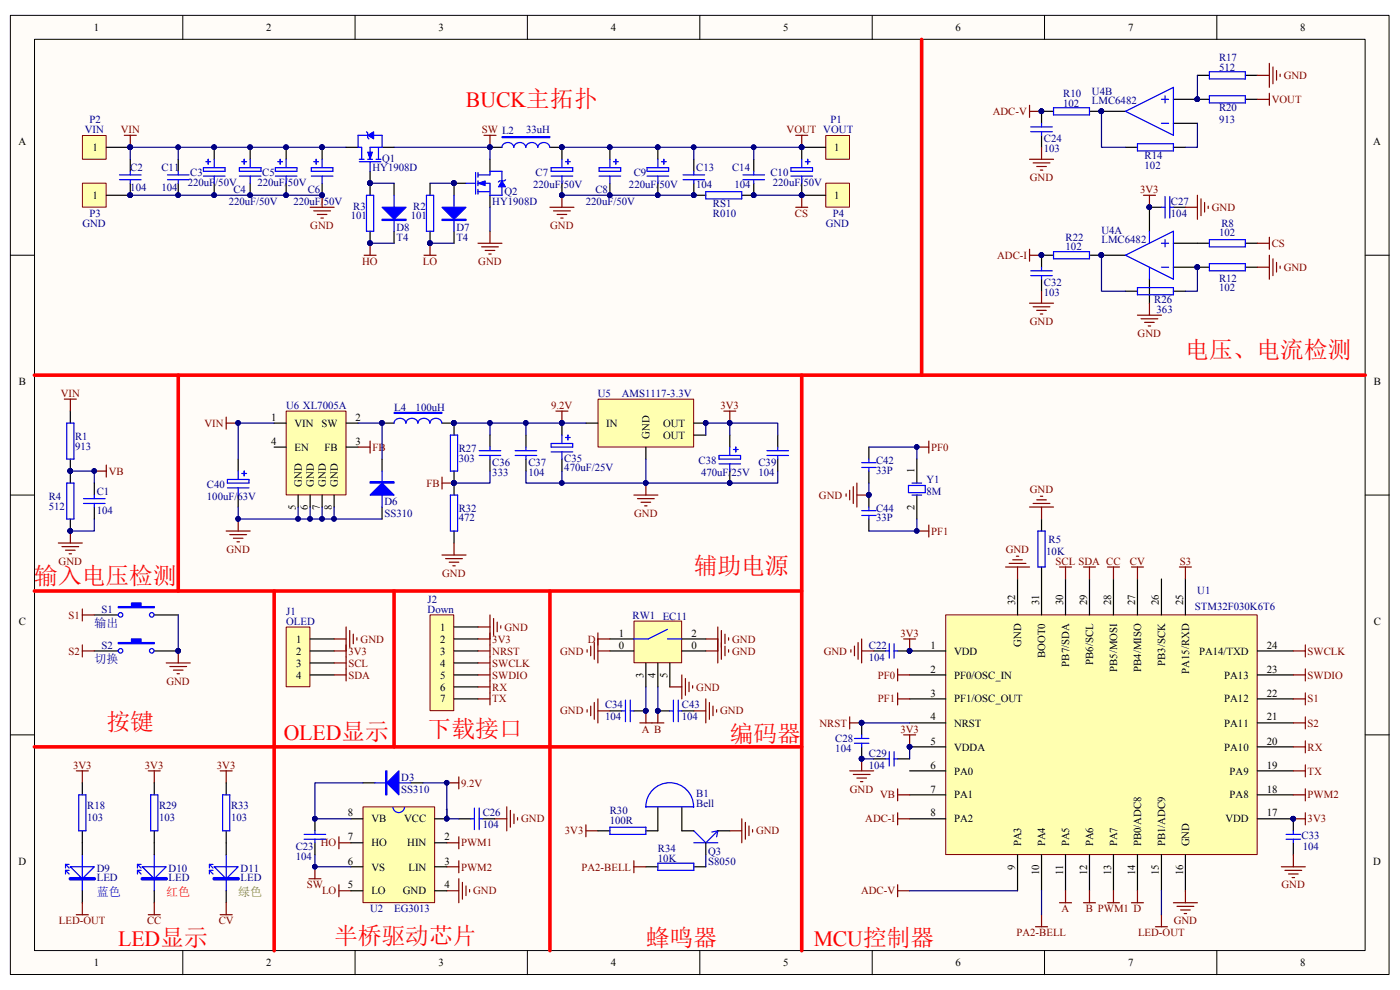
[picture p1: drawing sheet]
<svg xmlns="http://www.w3.org/2000/svg" width="297mm" height="210mm" viewBox="0 0 297 210" stroke-linecap="round" stroke-linejoin="round" font-family="sans-serif">
<path d="M2.2 3.3h292.5v203.4h-292.5z" fill="#fffcf8"/>
<path d="M2.2 3.3h292.5v203.4h-292.5z" fill="none" stroke="#000" stroke-width=".21"/>
<path d="M7.4 8.4h282.2v193.2h-282.2z" fill="#fffcf8"/>
<g fill="none" stroke="#000" stroke-width=".21">
<path d="M7.3 8.3h282.3v193.3h-282.3zM38.8 3.3v5.1M75.3 3.3v5.1M111.9 3.3v5.1M148.5 3.3v5.1M185 3.3v5.1M221.6 3.3v5.1M258.1 3.3v5.1M2.2 54.1h5.1M289.6 54.1h5.1M2.2 105h5.1M289.6 105h5.1"/>
<path d="M2.2 155.9h5.1M289.6 155.9h5.1M38.8 201.7v5.1M75.3 201.7v5.1M111.9 201.7v5.1M148.5 201.7v5.1M185 201.7v5.1M221.6 201.7v5.1M258.1 201.7v5.1"/>
</g>
<path d="M26.4 28.7h2.5M27.6 28.7v2.5" fill="none" stroke="#800000" stroke-width=".25"/>
<circle cx="27.6" cy="31.2" r=".49" fill="#000080" stroke="#000080" stroke-width=".21"/>
<path d="M175.2 38.9h5v5h-5z" fill="#ffffb0"/>
<path d="M175.2 38.9h5v5h-5z" fill="none" stroke="#800000" stroke-width=".21"/>
<path d="M170.1 41.4h5.1" fill="none" stroke="#000" stroke-width=".25"/>
<g fill="#000080" stroke="#000080" stroke-width=".21">
<circle cx="170.1" cy="41.4" r=".48"/>
<circle cx="94.8" cy="166" r=".48"/>
</g>
<path d="M94.8 166.1h2.5M97.3 164.8v2.5M94.8 189h2.5M97.3 186.4v5.1M98.1 187.2v3.5M98.9 187.9v2.1M99.6 188.7v.5" fill="none" stroke="#800000" stroke-width=".25"/>
<path d="M175.2 28.8h5v5h-5z" fill="#ffffb0"/>
<path d="M175.2 28.7h5v5.1h-5z" fill="none" stroke="#800000" stroke-width=".21"/>
<path d="M73.4 31.2h2.6M78.5 36.3v2.6M81.1 31.2h2.5M170.1 31.2h5.1" fill="none" stroke="#000" stroke-width=".25"/>
<g fill="#000080" stroke="#000080" stroke-width=".21">
<circle cx="170.1" cy="31.2" r=".48"/>
<circle cx="103.9" cy="31.2" r=".48"/>
<circle cx="78.5" cy="51.6" r=".48"/>
<circle cx="91.2" cy="51.6" r=".48"/>
<circle cx="78.5" cy="38.8" r=".49"/>
</g>
<g fill="none" stroke="#800000" stroke-width=".25">
<path d="M102.7 28.7h2.5M103.9 28.7v2.5M77.2 54.1h2.6M78.5 51.6v2.5M90 54.1h2.5M91.2 51.6v2.5M101.4 51.6h5.1M102.2 52.4h3.5M102.9 53.1h2.1M103.7 53.9h.5M103.9 49.1v2.5M71.9 177.5v2.5"/>
<path d="M71.9 178.8h2.5M105 173.7h2.5M107.5 171.1v5.1M108.3 171.9v3.6M109 172.7v2M109.8 173.4v.5M71.9 187.7v2.5M71.9 189h2.5"/>
</g>
<path d="M76.2 34.3h4.6M76.2 33.8h1M76.7 31.2v2.6M78 33.8h1M78.5 34.3v2M79.8 33.8h1M80.3 31.2v2.6M81.1 31.2h-2.6v2.6" fill="none" stroke="#00f" stroke-width=".25"/>
<path d="M78 32.3h1l-.5 1.5z" fill="#00f"/>
<path d="M78 32.3h1l-.5 1.5z" fill="none" stroke="#00f" stroke-width=".21"/>
<path d="M78 28.7h-2v2.5h.7M79.3 28.7h1.8v2.5" fill="none" stroke="#00f" stroke-width=".25"/>
<path d="M78 28.7l1.3-.8v1.6z" fill="#00f"/>
<path d="M78 28.7l1.3-.8v1.6z" fill="none" stroke="#00f" stroke-width=".21"/>
<path d="M77.7 27.9l.3 .3v1l.3 .3M98.9 38.9h2M100.9 36.6v4.6M101.4 37.1h2.5M101.4 38.9h2.5v2.5M101.4 36.6v1M101.4 38.4v1M101.4 40.7h2.5M101.4 40.2v1" fill="none" stroke="#00f" stroke-width=".25"/>
<g fill="#000080" stroke="#000080" stroke-width=".21">
<circle cx="78.5" cy="38.8" r=".49"/>
<circle cx="96.3" cy="38.8" r=".5"/>
</g>
<path d="M96.3 38.9h2.6M103.9 33.8v2.5M103.9 41.4v2.6" fill="none" stroke="#000" stroke-width=".25"/>
<path d="M101.4 38.9l1.5-.5v1z" fill="#00f"/>
<path d="M101.4 38.9l1.5-.5v1z" fill="none" stroke="#00f" stroke-width=".21"/>
<path d="M103.9 37.1v-.8h2.6v2.1M106.5 39.6v1.8h-2.6" fill="none" stroke="#00f" stroke-width=".25"/>
<path d="M106.5 38.4l.8 1.2h-1.6z" fill="#00f"/>
<path d="M106.5 38.4l.8 1.2h-1.6zM106.5 29h10.2v.2h-10.2z" fill="none" stroke="#00f" stroke-width=".21"/>
<g fill="none" stroke="#00f" stroke-width=".25">
<path d="M106.5 29.1h10.2M107.3 38.1l-.3 .3h-1l-.3 .2M109 31.2a1.27 1.27 0 0 0-1.3-1 1.27 1.27 0 0 0-1.2 1M111.5 31.2a1.27 1.27 0 0 0-1.2-1 1.27 1.27 0 0 0-1.3 1M114.1 31.2a1.27 1.27 0 0 0-1.3-1 1.27 1.27 0 0 0-1.2 1M116.6 31.2a1.27 1.27 0 0 0-1.2-1 1.27 1.27 0 0 0-1.3 1M116.9 35.6h4.6v.7h-4.6zM116.9 37.4h4.6M119.2 33.8v1.8M119.2 37.4v1.5M120 34.3h1M120.5 33.8v1"/>
<path d="M127.1 37.4h4.6M127.1 35.6h4.6v.7h-4.6zM129.4 33.8v1.8M129.4 37.4v1.5M130.1 34.3h1.1M130.7 33.8v1M137.3 37.4h4.5M137.3 35.6h4.5v.7h-4.5zM139.6 33.8v1.8M139.6 37.4v1.5M140.3 34.3h1M140.8 33.8v1"/>
<path d="M167.8 37.4h4.6M167.8 35.6h4.6v.7h-4.6zM170.1 33.8v1.8M170.1 37.4v1.5M170.8 34.3h1.1M171.4 33.8v1M77.7 41.4h1.6v7.7h-1.6zM90.5 41.4h1.5v7.7h-1.5z"/>
</g>
<g fill="#000080" stroke="#000080" stroke-width=".21">
<circle cx="96.3" cy="38.8" r=".5"/>
<circle cx="91.2" cy="51.6" r=".48"/>
<circle cx="78.5" cy="38.8" r=".49"/>
<circle cx="78.5" cy="51.6" r=".48"/>
<circle cx="119.2" cy="31.2" r=".48"/>
<circle cx="119.2" cy="41.4" r=".48"/>
<circle cx="103.9" cy="31.2" r=".48"/>
<circle cx="129.4" cy="31.2" r=".48"/>
<circle cx="129.4" cy="41.4" r=".48"/>
<circle cx="139.5" cy="31.2" r=".48"/>
<circle cx="139.5" cy="41.4" r=".48"/>
<circle cx="170.1" cy="31.2" r=".48"/>
<circle cx="170.1" cy="41.4" r=".48"/>
</g>
<g fill="none" stroke="#000" stroke-width=".25">
<path d="M78.5 38.9v2.5M91.2 38.9v2.5M103.9 31.2h2.6M116.7 31.2h2.5v2.6M119.2 38.9v2.5M129.4 31.2v2.6M129.4 38.9v2.5M139.6 31.2v2.6M139.6 38.9v2.5M170.1 31.2v2.6M170.1 38.9v2.5M78.5 49.1v2.5"/>
<path d="M91.2 49.1v2.5"/>
</g>
<path d="M116.7 44h5.1M117.4 44.7h3.6M118.2 45.5h2M119 46.3h.5M119.2 41.4v2.6" fill="none" stroke="#800000" stroke-width=".25"/>
<path d="M17.5 38.9h5v5h-5z" fill="#ffffb0"/>
<path d="M17.5 38.9h5v5h-5z" fill="none" stroke="#800000" stroke-width=".21"/>
<path d="M22.6 41.4h5" fill="none" stroke="#000" stroke-width=".25"/>
<circle cx="27.6" cy="41.4" r=".49" fill="#000080" stroke="#000080" stroke-width=".21"/>
<path d="M17.5 28.8h5v5h-5z" fill="#ffffb0"/>
<path d="M17.5 28.7h5v5.1h-5z" fill="none" stroke="#800000" stroke-width=".21"/>
<g fill="none" stroke="#000" stroke-width=".25">
<path d="M22.6 31.2h5M37.8 33.8v2.5M37.8 38.9v2.5M45.4 31.2v2.6M45.4 38.9v2.5M53.1 31.2v2.6M53.1 38.9v2.5M60.7 31.2v2.6M60.7 38.9v2.5M68.3 31.2v2.6M68.3 38.9v2.5M147.2 33.8v2.5"/>
<path d="M147.2 38.9v2.5M159.9 33.8v2.5M159.9 38.9v2.5M66.8 173.7v2.5M66.8 178.8v2.5M97.3 173.7h2.6M102.4 173.7h2.6"/>
</g>
<g fill="#000080" stroke="#000080" stroke-width=".21">
<circle cx="27.6" cy="31.2" r=".49"/>
<circle cx="68.3" cy="31.2" r=".48"/>
<circle cx="68.3" cy="41.4" r=".48"/>
<circle cx="60.7" cy="31.2" r=".48"/>
<circle cx="60.7" cy="41.4" r=".48"/>
<circle cx="53" cy="31.2" r=".48"/>
<circle cx="53" cy="41.4" r=".48"/>
<circle cx="45.4" cy="31.2" r=".48"/>
<circle cx="45.4" cy="41.4" r=".48"/>
<circle cx="147.2" cy="41.4" r=".48"/>
<circle cx="159.9" cy="41.4" r=".48"/>
<circle cx="37.8" cy="41.4" r=".48"/>
<circle cx="66.8" cy="173.7" r=".48"/>
<circle cx="66.8" cy="183.8" r=".48"/>
</g>
<g fill="none" stroke="#00f" stroke-width=".25">
<path d="M35.5 37.1h4.6M35.5 38.1h4.6M37.8 36.3v.8M37.8 38.1v.8M43.2 37.4h4.5M43.2 35.6h4.5v.7h-4.5zM43.7 34.3h1M44.2 33.8v1M45.4 33.8v1.8M45.4 37.4v1.5M50.8 37.4h4.6M50.8 35.6h4.6v.7h-4.6z"/>
<path d="M51.3 34.3h1M51.8 33.8v1M53.1 33.8v1.8M53.1 37.4v1.5M58.4 37.4h4.6M58.4 35.6h4.6v.7h-4.6zM58.9 34.3h1M59.4 33.8v1M60.7 33.8v1.8M60.7 37.4v1.5M66 35.6h4.6v.7h-4.6zM66 37.4h4.6"/>
<path d="M66.6 34.3h1M67.1 33.8v1M68.3 33.8v1.8M68.3 37.4v1.5M144.9 37.1h4.6M144.9 38.1h4.6M147.2 36.3v.8M147.2 38.1v.8M157.6 37.1h4.6M157.6 38.1h4.6M159.9 36.3v.8M159.9 38.1v.8"/>
<path d="M64.5 177h4.6M64.5 178h4.6M66.8 176.2v.8M66.8 178v.8M99.9 173.7h.7M100.6 171.4v4.6M101.7 173.7h.7M101.7 171.4v4.6"/>
</g>
<path d="M65.8 44h5.1M66.6 44.7h3.5M67.3 45.5h2.1M68.1 46.3h.5M68.3 41.4v2.6M65.5 186.4h2.6M66.8 183.9v2.5" fill="none" stroke="#800000" stroke-width=".25"/>
<path d="M60.7 87.2h12.7v17.8h-12.7z" fill="#ffffb0"/>
<path d="M60.7 87.2h12.7v17.8h-12.7z" fill="none" stroke="#800000" stroke-width=".21"/>
<path d="M58.2 89.8h2.5M58.2 94.8h2.5M73.4 89.8h2.6M73.4 94.8h2.6M81.1 97.4v2.5M63.2 105v2.6M65.8 105v2.6M68.3 105v2.6M70.9 105v2.6M81.1 107.6v2.5" fill="none" stroke="#000" stroke-width=".25"/>
<path d="M81.1 99.9v7.7M78.5 102.2h5.1v.3h-5.1zM78.5 102.3h5.1" fill="none" stroke="#00f" stroke-width=".25"/>
<path d="M81.1 102.5l2.5 2.5h-5.1z" fill="#00f"/>
<g fill="none" stroke="#00f" stroke-width=".25">
<path d="M50.5 99.9v1.8M51.8 99.9v1M86.1 89.7a1.27 1.27 0 0 0-1.3-1 1.27 1.27 0 0 0-1.2 1.1M88.6 89.7a1.27 1.27 0 0 0-1.2-1 1.27 1.27 0 0 0-1.3 1.1M91.2 89.7a1.27 1.27 0 0 0-1.3-1 1.27 1.27 0 0 0-1.2 1.1M93.7 89.7a1.27 1.27 0 0 0-1.2-1 1.27 1.27 0 0 0-1.3 1.1M95.6 92.3h1.5v7.6h-1.5zM101.7 96.6h4.5M101.7 95.6h4.5M103.9 94.8v.8M103.9 96.6v.8M109.3 96.6h4.6"/>
<path d="M109.3 95.6h4.6M111.6 94.8v.8M111.6 96.6v.8M116.9 94.1h4.6v.7h-4.6zM116.9 95.9h4.6M119.2 92.3v1.8M119.2 95.9v1.5M120 92.8h1M120.5 92.3v1M48.2 101.7h4.6v.8h-4.6zM48.2 103.5h4.6M50.5 103.5v1.5"/>
<path d="M51.3 100.4h1M81.1 102.5l2.5 2.5h-5.1zM95.6 105h1.5v7.6h-1.5z"/>
</g>
<path d="M50.5 97.4v2.5M81.1 89.8h2.5M93.8 89.8h2.5v2.5M96.3 99.9v5.1M103.9 92.3v2.5M103.9 97.4v2.5M111.6 92.3v2.5M111.6 97.4v2.5M119.2 89.8v2.5M119.2 97.4v2.5M50.5 105v2.6M96.3 112.6v2.6" fill="none" stroke="#000" stroke-width=".25"/>
<g fill="#000080" stroke="#000080" stroke-width=".21">
<circle cx="81" cy="89.7" r=".49"/>
<circle cx="96.3" cy="89.7" r=".5"/>
<circle cx="119.2" cy="89.7" r=".49"/>
<circle cx="50.5" cy="110.1" r=".49"/>
<circle cx="96.3" cy="102.4" r=".49"/>
<circle cx="137" cy="102.4" r=".48"/>
</g>
<path d="M83.6 87.6h10.2" fill="none" stroke="#00f" stroke-width=".26"/>
<path d="M83.6 87.5h10.2v.2h-10.2z" fill="none" stroke="#00f" stroke-width=".21"/>
<g fill="none" stroke="#800000" stroke-width=".25">
<path d="M76 94.8h2.5M78.5 93.6v2.5M48 112.6h5.1M48.7 113.4h3.6M49.5 114.2h2M50.3 114.9h.5M50.5 110.1v2.5M93.8 117.7h5.1M93.8 101.2v2.5M93.8 102.5h2.5M94.5 118.5h3.6M95.3 119.3h2"/>
<path d="M96.3 115.2v2.5M134.5 105h5.1M135.2 105.8h3.6M136 106.5h2M136.8 107.3h.5M137 102.5v2.5M96.1 120h.5"/>
</g>
<path d="M126.9 84.7h20.3v10.1h-20.3z" fill="#ffffb0"/>
<path d="M126.9 84.7h20.3v10.1h-20.3z" fill="none" stroke="#800000" stroke-width=".21"/>
<g fill="none" stroke="#000" stroke-width=".25">
<path d="M254 16h2.6M264.2 16h2.5M27.6 33.8v2.5M27.6 38.9v2.5M221 28.7v2.5M223.5 23.6h-2.5v2.6M231.1 23.6h7.7M238.8 31.2h2.5M248.9 26.2h5.1M248.9 21.1h7.7M248.9 31.2h2.6M264.2 21.1h2.5"/>
<path d="M147.2 41.4h2.5M157.4 41.4h2.5M221 59.2v2.6M223.5 54.1h-2.5v2.6M231.1 54.1h7.7M243.8 59.2v5.1M246.4 44h-2.6v5.1M248.9 51.6h7.7M248.9 56.7h7.7M248.9 44h2.6M264.2 51.6h2.5M264.2 56.7h2.5"/>
<path d="M238.8 61.8h2.5M248.9 61.8h2.6M124.3 89.8h2.5M137 94.8v2.6M147.2 89.8h2.5M147.2 92.3h2.5M154.8 92.3v2.5M154.8 99.9v2.6M165 92.3v2.5M165 97.4v2.5"/>
</g>
<g fill="#000080" stroke="#000080" stroke-width=".21">
<circle cx="149.7" cy="89.7" r=".49"/>
<circle cx="154.8" cy="102.4" r=".48"/>
<circle cx="154.8" cy="89.7" r=".49"/>
<circle cx="27.6" cy="41.4" r=".49"/>
<circle cx="159.9" cy="41.4" r=".48"/>
<circle cx="147.2" cy="41.4" r=".48"/>
<circle cx="170.1" cy="41.4" r=".48"/>
<circle cx="254" cy="21" r=".48"/>
<circle cx="233.6" cy="23.6" r=".49"/>
<circle cx="254" cy="56.7" r=".48"/>
<circle cx="220.9" cy="23.6" r=".48"/>
<circle cx="220.9" cy="54.1" r=".49"/>
<circle cx="233.6" cy="54.1" r=".5"/>
<circle cx="243.8" cy="43.9" r=".48"/>
</g>
<g fill="none" stroke="#00f" stroke-width=".25">
<path d="M256.6 15.2h7.6v1.6h-7.6zM25.3 37.1h4.6M25.3 38.1h4.6M27.6 36.3v.8M27.6 38.1v.8M218.7 27.9h4.5M218.7 26.9h4.5M221 26.2v.7M221 27.9v.8M223.5 22.9h7.6v1.5h-7.6zM238.8 23.6l10.1-5.1v10.2zM241.3 30.5h7.6v1.5h-7.6z"/>
<path d="M246.4 26.2h1.5M246.4 21.1h1.5M247.2 20.3v1.5M256.6 20.3h7.6v1.5h-7.6zM149.7 40.7h7.7v1.5h-7.7zM218.7 57.4h4.5M218.7 58.5h4.5M221 56.7v.7M221 58.5v.7M223.5 53.4h7.6v1.5h-7.6zM238.8 54.1l10.1-5v10.1zM243.8 49.1v2.5"/>
<path d="M243.8 56.7v2.5M246.4 56.7h1.5M246.4 51.6h1.5M246.4 44h.8M247.2 41.7v4.6M247.2 50.8v1.6M248.2 44h.7M248.2 41.7v4.6M256.6 50.8h7.6v1.6h-7.6zM256.6 55.9h7.6v1.5h-7.6zM241.3 61h7.6v1.5h-7.6zM152.5 96.6h4.6v.8h-4.6z"/>
<path d="M152.5 98.4h4.6M154.8 94.8v1.8M154.8 98.4v1.5M155.6 95.3h1M156.1 94.8v1.1M162.7 96.6h4.6M162.7 95.6h4.6M165 94.8v.8M165 96.6v.8"/>
</g>
<g fill="none" stroke="#800000" stroke-width=".25">
<path d="M269.3 19.8v2.5M218.4 33.8h5.1M218.4 22.3v2.6M218.4 23.6h2.6M219.2 34.6h3.5M219.9 35.3h2.1M220.7 36.1h.5M221 31.2v2.6M266.7 21.1h2.6M168.8 44h2.6M170.1 41.4v2.6M218.4 52.9v2.5"/>
<path d="M218.4 54.1h2.6M242.6 41.4h2.5M243.8 41.4v2.6M251.5 44h2.5M254 41.4v5.1M254.8 42.2v3.5M255.5 42.9v2.1M256.3 43.7v.5M266.7 56.7h2.6M266.7 51.6h2.6M269.3 50.3v2.6M269.3 54.1v5.1"/>
<path d="M270 54.9v3.6M270.8 55.7v2M271.6 56.4v.5M218.4 64.3h5.1M219.2 65.1h3.5M219.9 65.8h2.1M220.7 66.6h.5M221 61.8v2.5M241.3 66.9h5.1M242.1 67.6h3.5M242.8 68.4h2.1M243.6 69.1h.5"/>
<path d="M243.8 64.3v2.6M153.5 87.2h2.6M154.8 87.2v2.6M219.7 196.6h2.5M221 194v2.6"/>
</g>
<path d="M200.7 130.5h66v50.8h-66z" fill="#ffffb0"/>
<path d="M200.6 130.4h66.1v50.9h-66.1z" fill="none" stroke="#800000" stroke-width=".21"/>
<g fill="none" stroke="#000" stroke-width=".25">
<path d="M184.3 94.8v2.6M184.3 99.9v2.6M194.5 97.4v5.1M184.3 105v2.6M184.3 110.1v2.5M194.5 105v5.1M221 110.1v2.5M20 130.4h5.1M32.7 130.4h5.1M185.3 138.1h2.6M190.4 138.1h10.2M215.9 122.8v7.6"/>
<path d="M221 120.3v10.1M226 122.8v7.6M231.1 122.8v7.6M236.2 122.8v7.6M241.3 122.8v7.6M246.4 122.8v7.6M251.5 122.8v7.6M266.7 138.1h7.7M182.8 153.3v2.6M182.8 158.4v2.6M193 143.2h7.6M193 148.3h7.6"/>
<path d="M193 153.3h7.6M193 158.4h7.6M266.7 143.2h7.7M266.7 148.3h7.7M266.7 153.3h7.7M266.7 158.4h7.7M126.8 176.2h2.6M139.6 171.1v5.1h-2.6M144.6 171.1v5.1h2.6M149.7 178.8v2.5M152.3 176.2h2.5M185.3 161h2.6"/>
<path d="M190.4 161h2.6M193 163.5h7.6M193 168.6h7.6M193 173.7h7.6M266.7 163.5h7.7M266.7 168.6h7.7M266.7 173.7h7.7v2.5M274.4 178.8v2.5M137 183.9h2.6M147.2 183.9h2.5M215.9 181.3v7.7M221 181.3v7.7"/>
<path d="M226 181.3v7.7M231.1 181.3v7.7M236.2 181.3v7.7M241.3 181.3v7.7M246.4 181.3v7.7M251.5 181.3v7.7"/>
</g>
<g fill="#000080" stroke="#000080" stroke-width=".21">
<circle cx="192.9" cy="138.1" r=".48"/>
<circle cx="192.9" cy="158.4" r=".48"/>
<circle cx="274.3" cy="173.7" r=".48"/>
<circle cx="182.8" cy="153.3" r=".49"/>
<circle cx="182.8" cy="160.9" r=".49"/>
<circle cx="184.3" cy="105" r=".49"/>
<circle cx="194.5" cy="94.8" r=".48"/>
<circle cx="194.5" cy="112.6" r=".48"/>
</g>
<g fill="none" stroke="#800000" stroke-width=".25">
<path d="M194.5 94.8h2.5M197 93.6v2.5M179.5 104.8v.5M180.3 104v2M181 103.2v3.6M181.8 102.5v5.1M181.8 105h2.5M194.5 112.6h2.5M197 111.4v2.5M214.1 119.5h3.5M214.8 118.7h2.1M215.6 118h.5"/>
<path d="M218.4 107.6h5.1M219.2 106.8h3.5M219.9 106h2.1M220.7 105.3h.5M221 107.6v2.5M101.4 135.5h2.5M101.4 133h2.5M103.9 130.4v6.4M103.9 139.4v5M104.7 131.2v3.6M105.5 132v2M106.2 132.7v.5"/>
<path d="M180.5 137.8v.5M181.3 137.1v2M182 136.3v3.6M182.8 135.5v5.1M182.8 138.1h2.5M191.7 135.5h2.5M193 135.5v2.6M213.3 120.3h5.1M215.9 120.3v2.5M274.4 138.1h2.5M276.9 136.8v2.6M101.4 143.2h2.5"/>
<path d="M101.4 140.6h2.5M180.3 152.1v2.5M180.3 153.3h2.5M190.4 143.2h2.6M190.4 141.9v2.5M190.4 147v2.5M190.4 148.3h2.6M191.7 155.9h2.5M193 155.9v2.5M274.4 143.2h2.5M276.9 141.9v2.5M124.3 175v2.5"/>
<path d="M124.3 176.2h2.5M154.8 176.2h2.6M157.4 173.7v5.1M158.1 174.5v3.5M158.9 175.2v2M159.7 176v.5M180.3 163.5h5M181 164.3h3.6M181.8 165h2M182.5 165.8h.6M182.8 161v2.5M274.4 173.7h2.5"/>
<path d="M276.9 172.4v2.6M134.5 183.9h2.5M134.5 182.6v2.5M248.9 191.5h5.1M249.7 192.3h3.6M250.5 193h2M251.2 193.8h.5M251.5 189v2.5M271.8 183.9h5.1M272.6 184.6h3.6M273.4 185.4h2M274.1 186.2h.5"/>
<path d="M274.4 181.3v2.6"/>
</g>
<g fill="none" stroke="#00f" stroke-width=".25">
<path d="M182.8 99.2h3.1M182.8 98.1h3.1M184.3 97.4v.7M184.3 99.2v.7M182.8 109.3h3.1M182.8 108.3h3.1M184.3 107.6v.7M184.3 109.3v.8M192.7 103h3.6v1.5h-3.6zM193.5 105h2M193.5 102.5h2M220.2 112.6h1.5v7.7h-1.5z"/>
<path d="M187.9 138.1h.7M188.6 136.6v3M189.7 136.6v3M189.7 138.1h.7M181.3 156.6h3M181.3 157.7h3M182.8 155.9v.7M182.8 157.7v.7M188.6 159.4v3.1M189.7 159.4v3.1M129.4 175.5h7.6v1.5h-7.6zM147.1 171.1v.1a5.1 5.1 0 0 0-5-5.2 5.1 5.1 0 0 0-5.1 5.2l10.2-.1"/>
<path d="M147.2 178.8h5.1M147.2 176.2l2.5 2.6 2.6-2.6M152.3 176.2l-1.3 .3M152.3 176.2l-.3 1.3M187.9 161h.7M189.7 161h.7M272.8 177h3.1M272.8 178h3.1M274.4 176.2v.8M274.4 178v.8M139.6 183.1h7.6v1.5h-7.6z"/>
</g>
<path d="M25.1 128.7h2.8v-.8h2v.8h2.8v.2h-7.6z" fill-rule="evenodd" fill="#00f"/>
<g fill="none" stroke="#00f" stroke-width=".25">
<path d="M25.1 128.7h2.8v-.8h2v.8h2.8v.2h-7.6z"/>
<circle cx="25.6" cy="130.4" r=".48"/>
<circle cx="32.2" cy="130.4" r=".48"/>
</g>
<path d="M20 138.1h5.1M32.7 138.1h5.1" fill="none" stroke="#000" stroke-width=".25"/>
<circle cx="37.8" cy="138.1" r=".48" fill="#000080" stroke="#000080" stroke-width=".21"/>
<path d="M25.1 136.3h2.8v-.8h2v.8h2.8v.3h-7.6z" fill-rule="evenodd" fill="#00f"/>
<g fill="none" stroke="#00f" stroke-width=".25">
<path d="M25.1 136.3h2.8v-.8h2v.8h2.8v.3h-7.6zM79.5 166.1h7.7M81.8 163.5h.3v5.1h-.3zM81.9 163.5v5.1"/>
<circle cx="25.6" cy="138.1" r=".48"/>
<circle cx="32.2" cy="138.1" r=".48"/>
</g>
<circle cx="37.8" cy="138.1" r=".48" fill="#000080" stroke="#000080" stroke-width=".21"/>
<g fill="none" stroke="#800000" stroke-width=".25">
<path d="M17.5 129.2v2.5M17.5 136.8v2.6M17.5 130.4h2.5M17.5 138.1h2.5M37.8 138.1v2.5M35.3 140.6h5.1M36 141.4h3.6M36.8 142.1h2M37.6 142.9h.5M94.8 178.8h2.5M97.3 177.5v2.5M274.4 168.6h2.5"/>
<path d="M276.9 167.3v2.6M94.8 183.9h2.5M97.3 182.6v2.5M234.9 191.5h2.6M236.2 189v2.5"/>
</g>
<path d="M77 166.1h2.5M87.2 166.1h2.5" fill="none" stroke="#000" stroke-width=".25"/>
<path d="M84.6 163.5v5.1l-2.5-2.5z" fill="#00f"/>
<path d="M82.1 166.1l2.5-2.6v5.1z" fill="none" stroke="#00f" stroke-width=".25"/>
<path d="M117.9 87.2h2.6M119.2 87.2v2.6" fill="none" stroke="#800000" stroke-width=".25"/>
<circle cx="119.2" cy="89.7" r=".49" fill="#000080" stroke="#000080" stroke-width=".21"/>
<path d="M134.5 131.8h10.1v8.8h-10.1z" fill="#ffffb0"/>
<path d="M134.5 131.7h10.1v8.9h-10.1z" fill="none" stroke="#800000" stroke-width=".21"/>
<path d="M129.4 135.5h5.1M129.4 138.1h5.1M144.6 135.5h5.1M144.6 138.1h5.1M137 140.6v5.1M139.6 140.6v5.1M142.1 140.6v5.1" fill="none" stroke="#000" stroke-width=".25"/>
<path d="M141.6 133.5l-4.1 2h-3M141.6 135.5h3" fill="none" stroke="#00f" stroke-width=".25"/>
<g fill="none" stroke="#800000" stroke-width=".25">
<path d="M124.5 137.8v.5M125.3 137.1v2M126.1 136.3v3.6M126.8 135.5h2.6M126.8 138.1h2.6M126.8 134.3v6.3M149.7 135.5h2.6M149.7 138.1h2.6M152.3 133v7.6M153 133.8v6.1M153.8 134.5v2.1M153.8 137.1v2"/>
<path d="M154.6 135.3v.5M154.6 137.8v.5M250.2 120.3h2.5M251.5 120.3v2.5M135.7 153.3h5.1M137 150.8v2.5M139.6 150.8v2.5M274.4 153.3h2.5M274.4 148.3h2.5M276.9 147v2.5M276.9 152.1v2.5M190.4 172.4v2.6"/>
<path d="M190.4 173.7h2.6M190.4 187.7v2.5M190.4 189h2.6M224.8 191.5h2.5M226 189v2.5M229.9 191.5h2.5M231.1 189v2.5M240 191.5h2.6M241.3 189v2.5M245.1 196.6h2.6M246.4 194v2.6"/>
</g>
<g fill="#000080" stroke="#000080" stroke-width=".21">
<circle cx="137" cy="150.8" r=".48"/>
<circle cx="139.5" cy="150.8" r=".48"/>
</g>
<path d="M60.7 133.1h5v12.6h-5z" fill="#ffffb0"/>
<path d="M60.7 133h5v12.7h-5z" fill="none" stroke="#800000" stroke-width=".21"/>
<path d="M65.8 135.5h5.1M65.8 138.1h5.1M65.8 140.6h5.1M65.8 143.2h5.1" fill="none" stroke="#000" stroke-width=".25"/>
<g fill="none" stroke="#800000" stroke-width=".25">
<path d="M48 88.5v2.5M48 89.8h2.5M70.9 138.1h2.5M70.9 135.5h2.5M73.4 133v11.4M74.2 133.8v3.5M74.9 134.5v2.1M75.7 135.3v.5M224.8 120.3h2.5M226 120.3v2.5M229.9 120.3h2.5M231.1 120.3v2.5"/>
<path d="M70.9 140.6h2.5M70.9 143.2h2.5"/>
</g>
<circle cx="50.5" cy="89.7" r=".49" fill="#000080" stroke="#000080" stroke-width=".21"/>
<path d="M77 171.2h15.2v20.3h-15.2z" fill="#ffffb0"/>
<path d="M77 171.2h15.2v20.3h-15.2z" fill="none" stroke="#800000" stroke-width=".21"/>
<path d="M83.6 38.9v2.5M83.6 49.1v2.5M74.4 173.7h2.6M74.4 178.8h2.6M92.2 173.7h2.6M92.2 178.8h2.6M74.4 183.9h2.6M74.4 189h2.6M92.2 183.9h2.6M92.2 189h2.6" fill="none" stroke="#000" stroke-width=".25"/>
<circle cx="94.8" cy="173.7" r=".48" fill="#000080" stroke="#000080" stroke-width=".21"/>
<path d="M81.1 46.5h5v.3h-5zM81.1 46.6h5M83.6 41.4v7.7M85.8 171.3a1.24 1.24 0 0 1-1.2 1.1 1.24 1.24 0 0 1-1.2-1.1" fill="none" stroke="#00f" stroke-width=".25"/>
<path d="M81.1 44h5l-2.5 2.5z" fill="#00f"/>
<path d="M81.1 44h5l-2.5 2.5zM93.8 46.5h5.1v.3h-5.1zM93.8 46.6h5.1M96.3 41.4v7.7" fill="none" stroke="#00f" stroke-width=".25"/>
<path d="M96.3 38.9v2.5M96.3 49.1v2.5" fill="none" stroke="#000" stroke-width=".25"/>
<circle cx="96.3" cy="38.8" r=".5" fill="#000080" stroke="#000080" stroke-width=".21"/>
<path d="M93.8 44h5.1l-2.6 2.5z" fill="#00f"/>
<g fill="none" stroke="#00f" stroke-width=".25">
<path d="M93.8 44h5.1l-2.6 2.5zM131.9 150.8h.8M132.7 148.5v4.6M133.7 150.8h.8M133.7 148.5v4.6M142.1 150.8h.8M142.9 148.5v4.6M143.9 150.8h.7M143.9 148.5v4.6M16.7 168.6h1.5v7.6h-1.5zM32 168.6h1.5v7.6h-1.5zM47.2 168.6h1.5v7.6h-1.5z"/>
<path d="M13.9 184.1v-.7l.8 .7M13.9 184.6l.8 .8M13.9 184.6h.8M13.9 184.6v.8M13.9 183.4h.8M14.9 183.9h5.1l-2.5 2.5zM17.5 181.3v7.7M29.2 184.1v-.7l.7 .7M29.2 184.6h.7M29.2 183.4h.7M29.2 184.6l.7 .8M29.2 184.6v.8"/>
<path d="M30.2 183.9h5.1l-2.6 2.5zM32.7 181.3v7.7M44.4 184.1v-.7l.8 .7M44.4 184.6h.8M44.4 183.4h.8M44.4 184.6l.8 .8M44.4 184.6v.8M45.4 183.9h5.1l-2.5 2.5zM48 181.3v7.7"/>
</g>
<g fill="#000080" stroke="#000080" stroke-width=".21">
<circle cx="96.3" cy="38.8" r=".5"/>
<circle cx="147.2" cy="31.2" r=".48"/>
<circle cx="139.5" cy="31.2" r=".48"/>
<circle cx="129.4" cy="31.2" r=".48"/>
<circle cx="119.2" cy="31.2" r=".48"/>
<circle cx="81" cy="89.7" r=".49"/>
<circle cx="63.2" cy="110.1" r=".49"/>
<circle cx="65.8" cy="110.1" r=".49"/>
<circle cx="68.3" cy="110.1" r=".49"/>
<circle cx="70.8" cy="110.1" r=".49"/>
<circle cx="50.5" cy="110.1" r=".49"/>
<circle cx="96.3" cy="89.7" r=".5"/>
<circle cx="103.9" cy="89.7" r=".49"/>
<circle cx="96.3" cy="102.4" r=".49"/>
<circle cx="111.5" cy="89.7" r=".49"/>
<circle cx="119.2" cy="102.4" r=".48"/>
<circle cx="119.2" cy="89.7" r=".49"/>
<circle cx="137" cy="102.4" r=".48"/>
<circle cx="149.7" cy="89.7" r=".49"/>
<circle cx="154.8" cy="89.7" r=".49"/>
<circle cx="154.8" cy="102.4" r=".48"/>
<circle cx="27.6" cy="31.2" r=".49"/>
<circle cx="233.6" cy="23.6" r=".49"/>
<circle cx="254" cy="56.7" r=".48"/>
<circle cx="233.6" cy="54.1" r=".5"/>
<circle cx="182.8" cy="153.3" r=".49"/>
<circle cx="194.5" cy="94.8" r=".48"/>
<circle cx="184.3" cy="105" r=".49"/>
<circle cx="194.5" cy="112.6" r=".48"/>
<circle cx="37.8" cy="138.1" r=".48"/>
<circle cx="66.8" cy="183.8" r=".48"/>
<circle cx="94.8" cy="166" r=".48"/>
<circle cx="94.8" cy="173.7" r=".48"/>
<circle cx="66.8" cy="173.7" r=".48"/>
<circle cx="78.5" cy="38.8" r=".49"/>
<circle cx="78.5" cy="51.6" r=".48"/>
<circle cx="91.2" cy="51.6" r=".48"/>
<circle cx="50.5" cy="89.7" r=".49"/>
<circle cx="137" cy="150.8" r=".48"/>
<circle cx="139.5" cy="150.8" r=".48"/>
</g>
<g fill="none" stroke="#000080" stroke-width=".25">
<path d="M27.6 31.2v2.6M78.5 38.9h5.1M91.2 38.9h5.1M119.2 31.2h28v2.6M233.7 23.6v7.6h5.1M78.5 51.6h5.1M91.2 51.6h5.1M233.7 54.1v7.7h5.1M254 56.7v5.1h-2.5M58.2 89.8h-7.7v7.6M76 89.8h5.1v7.6M96.3 89.8h7.6v2.5"/>
<path d="M103.9 99.9v2.6h-7.6M103.9 89.8h7.7v2.5M111.6 99.9v2.6h7.6v-2.6M111.6 89.8h12.7M137 97.4v5.1M149.7 92.3v-2.5h5.1v2.5M154.8 89.8h10.2v2.5M165 99.9v2.6h-45.8M184.3 94.8h10.2v2.6M50.5 107.6v2.5h20.4v-2.5M63.2 107.6v2.5M65.8 107.6v2.5"/>
<path d="M68.3 107.6v2.5M70.9 110.1h10.2M184.3 102.5v2.5M194.5 110.1v2.5h-10.2M37.8 130.4v7.7M137 145.7v5.1M139.6 145.7v5.1M182.8 153.3h10.2M77 166.1h-10.2v7.6h7.6M89.7 166.1h5.1v7.6h2.5M66.8 181.3v2.6h7.6M149.7 181.3v2.6"/>
<path d="M221 189v5"/>
</g>
<g fill="none" stroke="#800000" stroke-width=".25">
<path d="M101.4 138.1h2.5M103.9 136.8v2.6M234.9 120.3h2.6M236.2 120.3v2.5M240 120.3h2.6M241.3 120.3v2.5M124.5 150.5v.6M125.3 149.8v2M126.1 149v3.6M126.8 150.8h2.6M126.8 148.3v5M142.1 145.7h2.5"/>
<path d="M144.6 143.2v5.1M145.4 143.9v3.6M146.2 144.7v2M146.9 145.5v.5M147.2 150.8h2.5M149.7 148.3v5M150.5 149v3.6M151.3 149.8v2M152 150.5v.6M16.2 163.5h2.5M17.5 163.5v2.6M31.5 163.5h2.5"/>
<path d="M32.7 163.5v2.6M46.7 163.5h2.6M48 163.5v2.6M16.2 194h2.5M17.5 191.5v2.5M31.5 194h2.5M32.7 191.5v2.5M46.7 194h2.6M48 191.5v2.5"/>
</g>
<g fill="none" stroke="#000" stroke-width=".25">
<path d="M129.4 150.8h2.5M134.5 150.8h2.5M139.6 150.8h2.5M144.6 150.8h2.6M17.5 166.1v2.5M17.5 176.2v5.1M32.7 166.1v2.5M32.7 176.2v5.1M48 166.1v2.5M48 176.2v5.1M17.5 189v2.5M32.7 189v2.5"/>
<path d="M48 189v2.5"/>
</g>
<path d="M14.9 186.4h5.1M30.2 186.4h5.1M45.4 186.4h5.1" fill="none" stroke="#00f" stroke-width=".76"/>
<path d="M91.3 130.5h5v20.2h-5z" fill="#ffffb0"/>
<path d="M91.2 130.4h5.1v20.3h-5.1z" fill="none" stroke="#800000" stroke-width=".21"/>
<path d="M14.9 87.2v2.6M14.9 97.4v5.1M14.9 110.1v2.5M20 102.5v2.5M20 107.6v2.5M96.3 133h5.1M96.3 135.5h5.1M96.3 138.1h5.1M96.3 140.6h5.1M96.3 143.2h5.1M96.3 145.7h5.1M96.3 148.3h5.1" fill="none" stroke="#000" stroke-width=".25"/>
<g fill="none" stroke="#800000" stroke-width=".25">
<path d="M266.7 16h2.6M269.3 13.4v5.1M270 14.2v3.6M270.8 15v2M271.6 15.7v.5M168.8 28.7h2.6M170.1 28.7v2.5M13.6 84.7h2.6M14.9 84.7v2.5M20 99.9h2.6M22.6 98.7v2.5M12.4 115.2h5.1"/>
<path d="M13.1 116h3.6M13.9 116.7h2M14.7 117.5h.5M14.9 112.6v2.6M101.4 145.7h2.5M101.4 148.3h2.5M103.9 144.4v5.1M274.4 158.4h2.5M276.9 157.2v2.5M190.4 167.3v2.6M190.4 168.6h2.6M274.4 163.5h2.5"/>
<path d="M276.9 162.2v2.6"/>
</g>
<g fill="none" stroke="#000080" stroke-width=".25">
<path d="M254 16v5.1M27.6 31.2h45.8M37.8 31.2v2.6M83.6 31.2h20.3v2.6M147.2 31.2h22.9M159.9 31.2v2.6M254 26.2v5h-2.5M27.6 41.4h40.7M103.9 44v5.1M119.2 41.4h28M159.9 41.4h10.2M14.9 99.9h5.1v2.6"/>
<path d="M20 110.1v2.5h-5.1M193 158.4v2.6M182.8 161h2.5M193 189h22.9M246.4 189v5"/>
</g>
<path d="M195.5 8.4v71.2M7.3 79.6h282.3M37.8 79.6v45.8M170.1 79.6v122.1M7.3 125.4h162.8M58.2 125.4v76.3M83.6 125.4v33M116.7 125.4v76.3M7.3 158.4h162.8" fill="none" stroke="#f00" stroke-width=".76"/>
<g fill="#000080" stroke="#000080" stroke-width=".21">
<circle cx="170.1" cy="31.2" r=".48"/>
<circle cx="68.3" cy="31.2" r=".48"/>
<circle cx="119.2" cy="41.4" r=".48"/>
<circle cx="129.4" cy="41.4" r=".48"/>
<circle cx="139.5" cy="41.4" r=".48"/>
<circle cx="147.2" cy="41.4" r=".48"/>
<circle cx="147.2" cy="31.2" r=".48"/>
<circle cx="159.9" cy="31.2" r=".48"/>
<circle cx="170.1" cy="41.4" r=".48"/>
<circle cx="159.9" cy="41.4" r=".48"/>
<circle cx="27.6" cy="31.2" r=".49"/>
<circle cx="37.8" cy="31.2" r=".48"/>
<circle cx="45.4" cy="31.2" r=".48"/>
<circle cx="53" cy="31.2" r=".48"/>
<circle cx="60.7" cy="31.2" r=".48"/>
<circle cx="68.3" cy="41.4" r=".48"/>
<circle cx="60.7" cy="41.4" r=".48"/>
<circle cx="53" cy="41.4" r=".48"/>
<circle cx="45.4" cy="41.4" r=".48"/>
<circle cx="37.8" cy="41.4" r=".48"/>
<circle cx="27.6" cy="41.4" r=".49"/>
<circle cx="254" cy="21" r=".48"/>
<circle cx="14.9" cy="99.9" r=".48"/>
<circle cx="14.9" cy="112.6" r=".48"/>
<circle cx="20" cy="99.9" r=".48"/>
<circle cx="103.9" cy="31.2" r=".48"/>
<circle cx="192.9" cy="158.4" r=".48"/>
<circle cx="182.8" cy="160.9" r=".49"/>
</g>
<path d="M14.2 89.8h1.5v7.6h-1.5zM14.2 102.5h1.5v7.6h-1.5zM17.7 105.8h4.6M17.7 106.8h4.6M20 105v.8M20 106.8v.8" fill="none" stroke="#00f" stroke-width=".25"/>
<g font-size="5" fill="#f00">
<text x="251.5" y="76">电压、电流检测</text>
<text x="7.3" y="123.9">输入电压检测</text>
<text x="147.2" y="121.8">辅助电源</text>
<text x="22.6" y="154.9">按键</text>
<text x="90.7" y="156.4">下载接口</text>
<text x="154.8" y="157.4">编码器</text>
<text x="70.9" y="200.2">半桥驱动芯片</text>
<text x="137" y="200.7">蜂鸣器</text>
</g>
<g font-size="4.6" fill="#f00">
<text x="98.8" y="22.6">BUCK主拓扑</text>
<text x="60.2" y="156.9">OLED显示</text>
<text x="25.1" y="200.7">LED显示</text>
<text x="172.6" y="200.7">MCU控制器</text>
</g>
<g font-size="2.5" fill="#000080">
<text x="20" y="133">输出</text>
<text x="20" y="140.6">切换</text>
</g>
<text font-size="2.5" fill="#00f" x="20.5" y="190">蓝色</text>
<text font-size="2.5" fill="#f00" x="35.3" y="190">红色</text>
<text font-size="2.5" fill="#0f0" x="50.5" y="190">绿色</text>
<g font-size="2.3">
<text x="19.9" y="6.6">1</text>
<text x="56.5" y="6.6">2</text>
<text x="93" y="6.6">3</text>
<text x="129.6" y="6.6">4</text>
<text x="166.2" y="6.6">5</text>
<text x="202.7" y="6.6">6</text>
<text x="239.3" y="6.6">7</text>
<text x="275.8" y="6.6">8</text>
<text x="3.9" y="30.7">A</text>
<text x="19.6" y="32">1</text>
<text x="177" y="32">1</text>
<text x="291.3" y="30.7">A</text>
<text x="19.6" y="42.2">1</text>
<text x="177" y="42.2">1</text>
<text x="4" y="81.6">B</text>
<text x="291.4" y="81.6">B</text>
<text x="57.5" y="89.2">1</text>
<text x="75.4" y="89.2">2</text>
<text x="57.5" y="94.4">4</text>
<text x="62.5" y="90.5">VIN</text>
<text x="62.5" y="95.6">EN</text>
<text x="68.2" y="90.5">SW</text>
<text x="68.8" y="95.6">FB</text>
<text x="75.4" y="94.4">3</text>
<text x="128.6" y="90.5">IN</text>
<text x="137.8" y="93" transform="rotate(-90 137.8 93)">GND</text>
<text x="140.7" y="90.5">OUT</text>
<text x="140.7" y="93">OUT</text>
<text x="194" y="100.4" transform="rotate(-90 194 100.4)">1</text>
<text x="64" y="103.3" transform="rotate(-90 64 103.3)">GND</text>
<text x="66.5" y="103.3" transform="rotate(-90 66.5 103.3)">GND</text>
<text x="69.1" y="103.3" transform="rotate(-90 69.1 103.3)">GND</text>
<text x="71.7" y="103.3" transform="rotate(-90 71.7 103.3)">GND</text>
<text x="62.7" y="108.2" transform="rotate(-90 62.7 108.2)">5</text>
<text x="65.3" y="108.2" transform="rotate(-90 65.3 108.2)">6</text>
<text x="67.8" y="108.2" transform="rotate(-90 67.8 108.2)">7</text>
<text x="70.4" y="108.2" transform="rotate(-90 70.4 108.2)">8</text>
<text x="194" y="108.2" transform="rotate(-90 194 108.2)">2</text>
<text x="215.3" y="128.4" transform="rotate(-90 215.3 128.4)">32</text>
<text x="220.5" y="128.4" transform="rotate(-90 220.5 128.4)">31</text>
<text x="225.5" y="128.4" transform="rotate(-90 225.5 128.4)">30</text>
<text x="230.6" y="128.4" transform="rotate(-90 230.6 128.4)">29</text>
<text x="235.7" y="128.4" transform="rotate(-90 235.7 128.4)">28</text>
<text x="240.8" y="128.4" transform="rotate(-90 240.8 128.4)">27</text>
<text x="245.9" y="128.4" transform="rotate(-90 245.9 128.4)">26</text>
<text x="251" y="128.4" transform="rotate(-90 251 128.4)">25</text>
<text x="4" y="132.5">C</text>
<text x="62.9" y="136.3">1</text>
<text x="93.4" y="133.8">1</text>
<text x="93.4" y="136.3">2</text>
<text x="131.3" y="135">1</text>
<text x="131.3" y="137.6">0</text>
<text x="146.7" y="135">2</text>
<text x="146.7" y="137.6">0</text>
<text x="197.4" y="137.6">1</text>
<text x="216.7" y="137.2" transform="rotate(-90 216.7 137.2)">GND</text>
<text x="268.8" y="137.6">24</text>
<text x="291.4" y="132.5">C</text>
<text x="62.9" y="138.9">2</text>
<text x="62.9" y="141.4">3</text>
<text x="62.9" y="143.9">4</text>
<text x="93.4" y="138.9">3</text>
<text x="93.4" y="141.4">4</text>
<text x="93.4" y="143.9">5</text>
<text x="136.5" y="143.8" transform="rotate(-90 136.5 143.8)">3</text>
<text x="139.1" y="143.8" transform="rotate(-90 139.1 143.8)">4</text>
<text x="141.6" y="143.8" transform="rotate(-90 141.6 143.8)">5</text>
<text x="197.4" y="142.7">2</text>
<text x="202.4" y="138.9">VDD</text>
<text x="202.4" y="143.9">PF0/OSC_IN</text>
<text x="221.7" y="139.6" transform="rotate(-90 221.7 139.6)">BOOT0</text>
<text x="226.8" y="141.4" transform="rotate(-90 226.8 141.4)">PB7/SDA</text>
<text x="231.9" y="141.1" transform="rotate(-90 231.9 141.1)">PB6/SCL</text>
<text x="237" y="142.6" transform="rotate(-90 237 142.6)">PB5/MOSI</text>
<text x="242.1" y="142.6" transform="rotate(-90 242.1 142.6)">PB4/MISO</text>
<text x="247.2" y="141.3" transform="rotate(-90 247.2 141.3)">PB3/SCK</text>
<text x="252.3" y="143" transform="rotate(-90 252.3 143)">PA15/RXD</text>
<text x="254.4" y="138.9">PA14/TXD</text>
<text x="259.7" y="143.9">PA13</text>
<text x="268.8" y="142.7">23</text>
<text x="93.4" y="146.5">6</text>
<text x="93.4" y="149">7</text>
<text x="197.4" y="147.7">3</text>
<text x="202.4" y="149">PF1/OSC_OUT</text>
<text x="259.7" y="149">PA12</text>
<text x="268.8" y="147.7">22</text>
<text x="197.4" y="152.8">4</text>
<text x="202.4" y="154.1">NRST</text>
<text x="259.7" y="154.1">PA11</text>
<text x="268.8" y="152.8">21</text>
<text x="197.4" y="157.9">5</text>
<text x="202.4" y="159.2">VDDA</text>
<text x="259.7" y="159.2">PA10</text>
<text x="268.8" y="157.9">20</text>
<text x="197.4" y="163">6</text>
<text x="202.4" y="164.3">PA0</text>
<text x="260.9" y="164.3">PA9</text>
<text x="268.8" y="163">19</text>
<text x="73.8" y="173.2">8</text>
<text x="94.3" y="173.2">1</text>
<text x="197.4" y="168.1">7</text>
<text x="197.4" y="173.2">8</text>
<text x="202.4" y="169.4">PA1</text>
<text x="260.9" y="169.4">PA8</text>
<text x="268.8" y="173.2">17</text>
<text x="268.8" y="168.1">18</text>
<text x="73.8" y="178.3">7</text>
<text x="78.8" y="179.5">HO</text>
<text x="78.8" y="174.5">VB</text>
<text x="85.7" y="174.5">VCC</text>
<text x="86.4" y="179.5">HIN</text>
<text x="94.3" y="178.3">2</text>
<text x="202.4" y="174.5">PA2</text>
<text x="216.7" y="179.5" transform="rotate(-90 216.7 179.5)">PA3</text>
<text x="221.7" y="179.5" transform="rotate(-90 221.7 179.5)">PA4</text>
<text x="226.8" y="179.5" transform="rotate(-90 226.8 179.5)">PA5</text>
<text x="231.9" y="179.5" transform="rotate(-90 231.9 179.5)">PA6</text>
<text x="237" y="179.5" transform="rotate(-90 237 179.5)">PA7</text>
<text x="242.1" y="179.5" transform="rotate(-90 242.1 179.5)">PB0/ADC8</text>
<text x="247.2" y="179.5" transform="rotate(-90 247.2 179.5)">PB1/ADC9</text>
<text x="252.3" y="179.5" transform="rotate(-90 252.3 179.5)">GND</text>
<text x="260" y="174.5">VDD</text>
<text x="3.9" y="183.4">D</text>
<text x="73.8" y="183.4">6</text>
<text x="78.8" y="184.7">VS</text>
<text x="86.7" y="184.7">LIN</text>
<text x="94.3" y="183.4">3</text>
<text x="215.3" y="184.5" transform="rotate(-90 215.3 184.5)">9</text>
<text x="220.5" y="185.6" transform="rotate(-90 220.5 185.6)">10</text>
<text x="225.5" y="185.6" transform="rotate(-90 225.5 185.6)">11</text>
<text x="230.6" y="185.6" transform="rotate(-90 230.6 185.6)">12</text>
<text x="235.7" y="185.6" transform="rotate(-90 235.7 185.6)">13</text>
<text x="240.8" y="185.6" transform="rotate(-90 240.8 185.6)">14</text>
<text x="245.9" y="185.6" transform="rotate(-90 245.9 185.6)">15</text>
<text x="251" y="185.6" transform="rotate(-90 251 185.6)">16</text>
<text x="291.3" y="183.4">D</text>
<text x="73.8" y="188.5">5</text>
<text x="78.8" y="189.7">LO</text>
<text x="85.5" y="189.7">GND</text>
<text x="94.3" y="188.5">4</text>
<text x="19.9" y="205">1</text>
<text x="56.5" y="205">2</text>
<text x="93" y="205">3</text>
<text x="129.6" y="205">4</text>
<text x="166.2" y="205">5</text>
<text x="202.7" y="205">6</text>
<text x="239.3" y="205">7</text>
<text x="275.8" y="205">8</text>
</g>
<g font-size="2.3" fill="#000080">
<text x="258.6" y="13">R17</text>
<text x="258.6" y="15">512</text>
<text x="225.5" y="20.6">R10</text>
<text x="225.5" y="22.6">102</text>
<text x="231.6" y="20.1">U4B</text>
<text x="231.6" y="22.1">LMC6482</text>
<text x="258.6" y="23.6">R20</text>
<text x="18" y="28.2">VIN</text>
<text x="19" y="26.2">P2</text>
<text x="111.6" y="28.2">33uH</text>
<text x="176.2" y="26.2">P1</text>
<text x="258.6" y="26.2">913</text>
<text x="81.1" y="34.3">Q1</text>
<text x="221.4" y="30.2">C24</text>
<text x="221.4" y="32.3">103</text>
<text x="242.8" y="33.8">R14</text>
<text x="242.8" y="35.9">102</text>
<text x="27.6" y="36.4">C2</text>
<text x="27.6" y="40.4">104</text>
<text x="34.2" y="36.4">C11</text>
<text x="34.2" y="40.4">104</text>
<text x="39.8" y="39.4">220uF/50V</text>
<text x="40.3" y="37.4">C3</text>
<text x="49.5" y="40.9">C4</text>
<text x="54.6" y="39.4">220uF/50V</text>
<text x="55.6" y="37.4">C5</text>
<text x="65.3" y="40.9">C6</text>
<text x="79" y="36.4">HY1908D</text>
<text x="107" y="41.4">Q2</text>
<text x="113.1" y="39.9">220uF/50V</text>
<text x="113.6" y="37.4">C7</text>
<text x="126.3" y="40.9">C8</text>
<text x="133.4" y="39.9">220uF/50V</text>
<text x="134.4" y="37.4">C9</text>
<text x="147.7" y="36.4">C13</text>
<text x="147.7" y="39.9">104</text>
<text x="155.3" y="36.4">C14</text>
<text x="155.8" y="39.9">104</text>
<text x="163.4" y="37.4">C10</text>
<text x="164" y="39.4">220uF/50V</text>
<text x="19" y="46">P3</text>
<text x="48.5" y="43.5">220uF/50V</text>
<text x="62.2" y="43.5">220uF/50V</text>
<text x="74.4" y="46.5">101</text>
<text x="74.9" y="44.5">R3</text>
<text x="87.2" y="46.5">101</text>
<text x="87.7" y="44.5">R2</text>
<text x="104.4" y="43.5">HY1908D</text>
<text x="124.3" y="43.5">220uF/50V</text>
<text x="151.3" y="44">RS1</text>
<text x="151.3" y="46">R010</text>
<text x="176.7" y="46">P4</text>
<text x="248.4" y="43.5">C27</text>
<text x="248.4" y="46">104</text>
<text x="17.5" y="48">GND</text>
<text x="84.1" y="49.1">D8</text>
<text x="84.1" y="51.1">T4</text>
<text x="96.8" y="49.1">D7</text>
<text x="96.8" y="51.1">T4</text>
<text x="175.2" y="48">GND</text>
<text x="226.1" y="51.1">R22</text>
<text x="226.1" y="53.1">102</text>
<text x="233.7" y="49.6">U4A</text>
<text x="233.7" y="51.6">LMC6482</text>
<text x="258.6" y="50.1">102</text>
<text x="259.1" y="48">R8</text>
<text x="258.6" y="59.7">R12</text>
<text x="221.4" y="60.7">C32</text>
<text x="221.4" y="62.8">103</text>
<text x="244.9" y="64.3">R26</text>
<text x="258.6" y="61.8">102</text>
<text x="245.4" y="66.4">363</text>
<text x="60.7" y="86.7">U6 XL7005A</text>
<text x="83.6" y="87.2">L4</text>
<text x="88.2" y="87.2">100uH</text>
<text x="126.8" y="84.2">U5</text>
<text x="131.9" y="84.2">AMS1117-3.3V</text>
<text x="15.9" y="93.3">R1</text>
<text x="15.9" y="95.4">913</text>
<text x="97.3" y="95.9">R27</text>
<text x="97.3" y="97.9">303</text>
<text x="104.4" y="98.9">C36</text>
<text x="104.4" y="101">333</text>
<text x="112.1" y="98.9">C37</text>
<text x="112.1" y="101">104</text>
<text x="119.7" y="97.9">C35</text>
<text x="119.7" y="99.9">470uF/25V</text>
<text x="148.2" y="98.4">C38</text>
<text x="148.7" y="101">470uF/25V</text>
<text x="160.9" y="98.9">C39</text>
<text x="160.9" y="101">104</text>
<text x="185.8" y="98.4">C42</text>
<text x="185.8" y="100.5">33P</text>
<text x="10.3" y="106">R4</text>
<text x="20.5" y="105">C1</text>
<text x="43.9" y="103.5">C40</text>
<text x="43.9" y="106">100uF/63V</text>
<text x="81.6" y="107.1">D6</text>
<text x="196.6" y="102.5">Y1</text>
<text x="196.6" y="105">8M</text>
<text x="10.3" y="108.1">512</text>
<text x="20.5" y="109.1">104</text>
<text x="81.6" y="109.6">SS310</text>
<text x="97.3" y="108.6">R32</text>
<text x="97.3" y="110.6">472</text>
<text x="185.8" y="108.6">C44</text>
<text x="185.8" y="110.6">33P</text>
<text x="222" y="117.7">10K</text>
<text x="222.5" y="115.2">R5</text>
<text x="254" y="125.9">U1</text>
<text x="21.5" y="130">S1</text>
<text x="60.7" y="130.5">J1</text>
<text x="90.7" y="127.9">J2</text>
<text x="90.7" y="130">Down</text>
<text x="134.2" y="131.2">RW1 EC11</text>
<text x="253.5" y="129.5">STM32F030K6T6</text>
<text x="21.5" y="137.6">S2</text>
<text x="60.7" y="132.5">OLED</text>
<text x="184.3" y="137.6">C22</text>
<text x="184.3" y="140.1">104</text>
<text x="128.4" y="150.3">C34</text>
<text x="128.4" y="152.8">104</text>
<text x="144.6" y="150.3">C43</text>
<text x="144.6" y="152.8">104</text>
<text x="177.2" y="157.4">C28</text>
<text x="177.2" y="159.5">104</text>
<text x="184.3" y="160.5">C29</text>
<text x="85.1" y="165.6">D3</text>
<text x="184.3" y="163">104</text>
<text x="18.5" y="171.7">R18</text>
<text x="33.7" y="171.7">R29</text>
<text x="49" y="171.7">R33</text>
<text x="85.1" y="168.1">SS310</text>
<text x="102.4" y="173.2">C26</text>
<text x="129.4" y="172.7">R30</text>
<text x="147.7" y="169.1">B1</text>
<text x="147.7" y="171.2">Bell</text>
<text x="18.5" y="174.2">103</text>
<text x="33.7" y="174.2">103</text>
<text x="49" y="174.2">103</text>
<text x="102.4" y="175.7">104</text>
<text x="129.4" y="174.7">100R</text>
<text x="276.1" y="178">C33</text>
<text x="20.5" y="184.9">D9</text>
<text x="35.8" y="184.9">D10</text>
<text x="51.1" y="184.9">D11</text>
<text x="62.7" y="180.3">C23</text>
<text x="62.7" y="182.3">104</text>
<text x="139.6" y="180.8">R34</text>
<text x="139.6" y="182.8">10K</text>
<text x="150.2" y="181.3">Q3</text>
<text x="150.2" y="183.4">S8050</text>
<text x="276.4" y="180.3">104</text>
<text x="20.5" y="186.9">LED</text>
<text x="35.8" y="186.9">LED</text>
<text x="51.1" y="186.9">LED</text>
<text x="78.5" y="193.5">U2</text>
<text x="83.6" y="193.5">EG3013</text>
</g>
<g font-size="2.3" fill="#800000">
<text x="272.3" y="16.8">GND</text>
<text x="269.8" y="21.8">VOUT</text>
<text x="25.6" y="28.2">VIN</text>
<text x="102.2" y="28.2">SW L2</text>
<text x="166.9" y="28.2">VOUT VOUT</text>
<text x="210.6" y="24.4">ADC-V</text>
<text x="218.5" y="38.4">GND</text>
<text x="241.8" y="40.9">3V3</text>
<text x="168.7" y="46">CS</text>
<text x="257.1" y="44.7">GND</text>
<text x="65.8" y="48.6">GND</text>
<text x="116.7" y="48.6">GND</text>
<text x="269.8" y="52.4">CS</text>
<text x="76.8" y="56.2">HO</text>
<text x="89.7" y="56.2">LO</text>
<text x="101.5" y="56.2">GND</text>
<text x="211.5" y="54.9">ADC-I</text>
<text x="272.3" y="57.4">GND</text>
<text x="218.5" y="68.9">GND</text>
<text x="241.3" y="71.5">GND</text>
<text x="12.9" y="84.2">VIN</text>
<text x="116.9" y="86.7">9.2V</text>
<text x="152.8" y="86.7">3V3</text>
<text x="43.4" y="90.5">VIN</text>
<text x="79" y="95.6">FB</text>
<text x="197.6" y="95.6">PF0</text>
<text x="23.1" y="100.7">VB</text>
<text x="90.5" y="103.3">FB</text>
<text x="173.7" y="105.8">GND</text>
<text x="218.5" y="104.5">GND</text>
<text x="134.5" y="109.6">GND</text>
<text x="197.6" y="113.4">PF1</text>
<text x="12.4" y="119.8">GND</text>
<text x="48" y="117.2">GND</text>
<text x="213.4" y="117.2">GND</text>
<text x="223.9" y="119.8">SCL SDA CC</text>
<text x="239.7" y="119.8">CV</text>
<text x="250.3" y="119.8">S3</text>
<text x="93.8" y="122.3">GND</text>
<text x="14.5" y="131.2">S1</text>
<text x="76.5" y="136.3">GND</text>
<text x="104.4" y="136.3">3V3</text>
<text x="107" y="133.8">GND</text>
<text x="124.7" y="136.3">D</text>
<text x="155.3" y="136.3">GND</text>
<text x="191" y="135">3V3</text>
<text x="14.5" y="138.9">S2</text>
<text x="73.9" y="138.9">3V3</text>
<text x="73.9" y="141.4">SCL</text>
<text x="73.9" y="143.9">SDA</text>
<text x="104.4" y="143.9">SWDIO</text>
<text x="104.4" y="141.4">SWCLK</text>
<text x="104.4" y="138.9">NRST</text>
<text x="118.8" y="138.9">GND</text>
<text x="155.3" y="138.9">GND</text>
<text x="174.7" y="138.9">GND</text>
<text x="186.2" y="143.9">PF0</text>
<text x="277.4" y="143.9">SWDIO</text>
<text x="277.4" y="138.9">SWCLK</text>
<text x="35.3" y="145.2">GND</text>
<text x="104.4" y="146.5">RX</text>
<text x="104.4" y="149">TX</text>
<text x="147.7" y="146.5">GND</text>
<text x="186.2" y="149">PF1</text>
<text x="277.4" y="149">S1</text>
<text x="118.8" y="151.6">GND</text>
<text x="136.2" y="155.4">A B</text>
<text x="152.8" y="151.6">GND</text>
<text x="173.9" y="154.1">NRST</text>
<text x="191" y="155.4">3V3</text>
<text x="277.4" y="154.1">S2</text>
<text x="277.4" y="159.2">RX</text>
<text x="15.5" y="163">3V3</text>
<text x="30.7" y="163">3V3</text>
<text x="46" y="163">3V3</text>
<text x="97.8" y="166.8">9.2V</text>
<text x="277.4" y="164.3">TX</text>
<text x="180.3" y="168.1">GND</text>
<text x="186.7" y="169.4">VB</text>
<text x="277.4" y="169.4">PWM2</text>
<text x="68.1" y="179.5">HO</text>
<text x="97.8" y="179.5">PWM1</text>
<text x="110.6" y="174.5">GND</text>
<text x="119.8" y="177">3V3</text>
<text x="160.4" y="177">GND</text>
<text x="183.6" y="174.5">ADC-I</text>
<text x="277.4" y="174.5">3V3</text>
<text x="97.8" y="184.7">PWM2</text>
<text x="123.4" y="184.7">PA2-BELL</text>
<text x="65.1" y="188.5">SW</text>
<text x="68.3" y="189.7">LO</text>
<text x="100.4" y="189.7">GND</text>
<text x="182.7" y="189.7">ADC-V</text>
<text x="271.9" y="188.5">GND</text>
<text x="12.5" y="196.1">LED-OUT</text>
<text x="31.2" y="196.1">CC</text>
<text x="46.4" y="196.1">CV</text>
<text x="225.2" y="193.5">A</text>
<text x="230.4" y="193.5">B PWM1 D</text>
<text x="249" y="196.1">GND</text>
<text x="215.6" y="198.6">PA2-BELL</text>
<text x="241.4" y="198.6">LED-OUT</text>
</g>
</svg>
